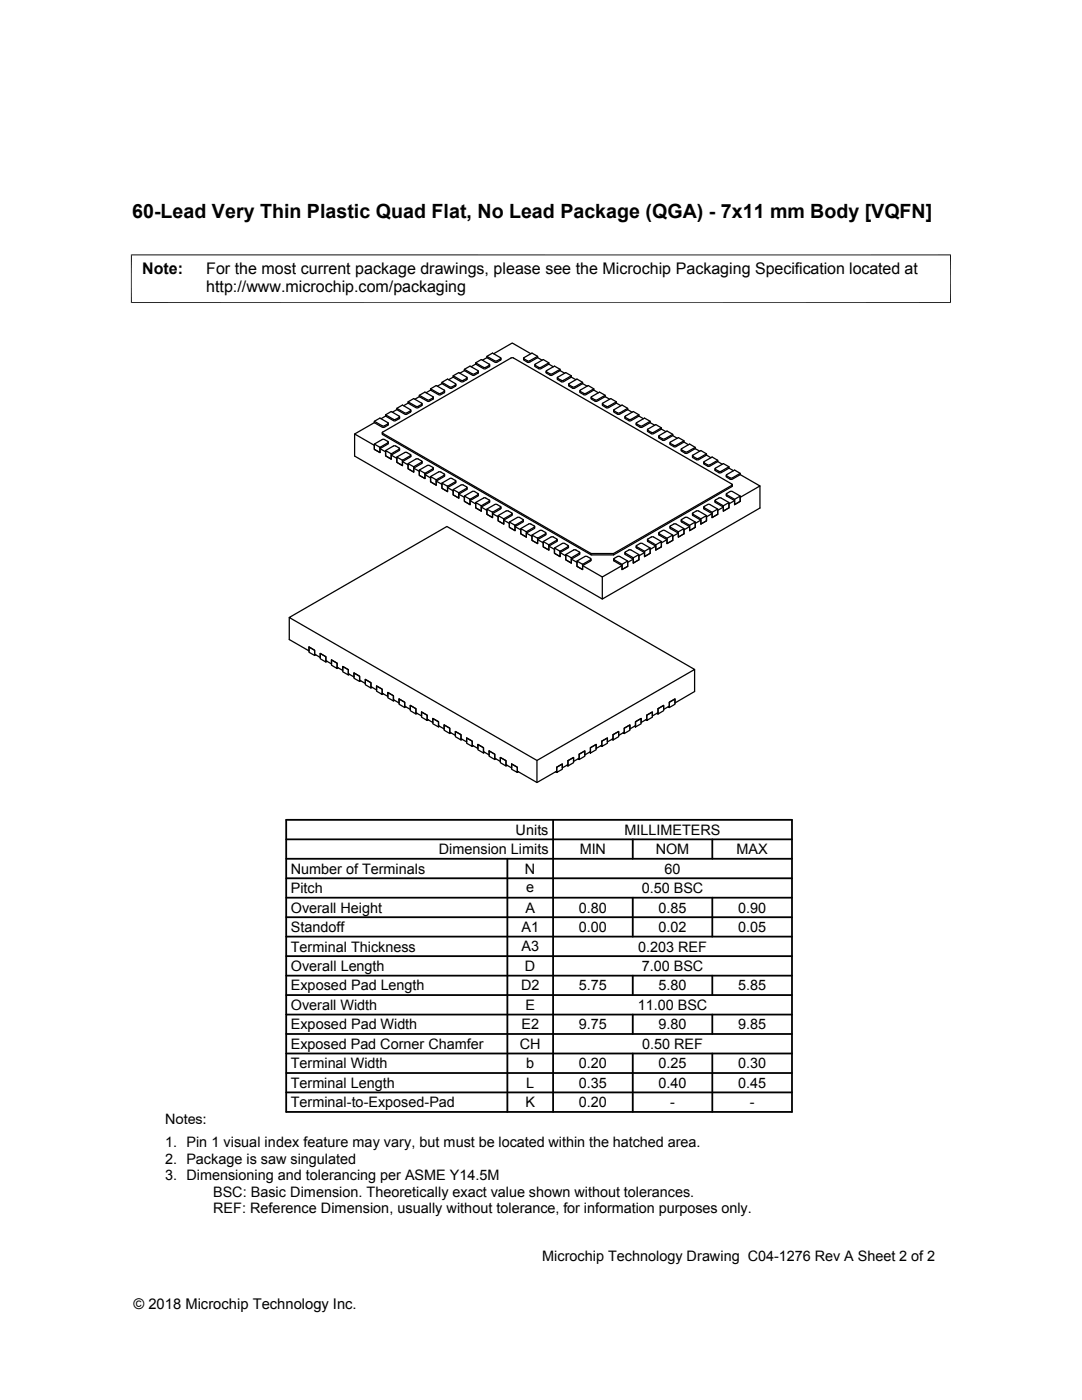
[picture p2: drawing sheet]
<svg xmlns="http://www.w3.org/2000/svg" width="216mm" height="279mm" viewBox="0 0 216 279" stroke-linecap="round" stroke-linejoin="round" font-family="sans-serif">
<g fill="none" stroke="#000" stroke-width=".25">
<path d="M83.7 78.9l1.8 1 1-.6-1.7-1-1.1 .6v.3M83.7 79.2l-.9 .5M83.7 79.2l1.7 .9 1-.4 .1-.4M85.9 77.6l1.7 .9h.3l.8-.5-1.7-1.1-1.1 .7v.3M85.9 77.9l-.9 .5M85.9 77.9l1.8 .9 .9-.4 .1-.4M88.2 76.3l1.6 .9h.3l.9-.5-1.7-1.1-1.1 .7v.3M88.2 76.6l-.9 .5M88.2 76.6l1.7 .9h.2l.8-.5 .1-.3M90.4 75l1.8 1 1-.6v-.1l-1.7-.9-1.1 .6v.3M90.4 75.3l-.9 .5M90.4 75.3l1.7 .9h.3l.8-.6"/>
<path d="M92.7 73.7l1.8 1 1-.6-1.7-1-1.1 .6v.3M92.7 74l-.9 .5M92.7 74l1.7 .9 1-.4 .1-.4M93.2 75.4v.2M94.9 72.4l1.7 1 .3-.1 .8-.5-1.7-1-1.1 .6v.3M94.9 72.7l-.9 .5M94.9 72.7l1.7 .9 1.1-.5v-.3M97.2 71.1l1.8 1 .9-.6-1.6-1-1.1 .6v.3M97.2 71.4l-.9 .5M97.2 71.4l1.6 .9h.4l.7-.5v-.3M98.5 70.6l3.7-2.1 3.7 2.1M107.3 71.4l.9 .5"/>
<path d="M107.3 71.1l-1.8 1-1-.6 1.7-1 1.1 .6v.3M107.3 71.4l-1.8 .9-.9-.4-.1-.4M109.5 72.4l-1.7 1-.3-.1-.8-.5 1.7-1 1.1 .6v.3M109.5 72.7l.9 .5M109.5 72.7l-1.8 .9-.9-.4-.1-.4M111.8 73.7l-1.8 1-1-.6 1.6-1 1.2 .6v.3M111.8 74l.9 .5M111.8 74l-1.9 .9-.9-.4v-.4M114 75l-1.8 1-1-.6 1.7-1 1.1 .6v.3M114 75.3l.9 .5M114 75.3l-1.7 .9-1-.4-.1-.4M116.2 76.3l-1.6 .9h-.3l-.8-.5 1.6-1.1 1.1 .7v.3"/>
<path d="M116.2 76.6l1 .5M116.2 76.6l-1.6 .9h-.3l-.8-.5v-.3M118.5 77.6l-1.7 .9h-.3l-.8-.5 1.7-1.1 1.1 .7v.3M118.5 77.9l.9 .5M118.5 77.9l-1.8 .9-1-.5v-.3M120.8 78.9l-1.9 1-.9-.6 1.6-1 1.2 .6v.3M120.8 79.2l.8 .5M120.8 79.2l-1.9 .9-.9-.5v-.3M70.8 86.6v4.4l49.4 28.5 31.4-18.1v-4.4M74.7 84.1l1.8 1 1-.6-1.7-1.1-1.1 .7v.2M74.7 88.6l1.6-.9h.4l.7 .4v.3l-1.6 .9v1l-1.1-.6v-1.1l1.1 .7M74.7 84.3l1.7 1 1-.5 .1-.3"/>
<path d="M74.7 84.3l-3.9 2.3 3.9 2.3v.8l1.1 .6v-.8l1.6-.9 .1-.4M75.8 89.5l1.1 .7v.8l1.2 .6v-.8l1.6-.9v-.4M76.3 86.4l.1 .3 41.6 24h4.4l23.6-13.6 .1-.4M76.9 82.8l1.8 1 1-.6-1.6-1.1-1.2 .7v.2M76.9 89.9l1.7-.9h.3l.8 .5v.1l-1.6 1v1l-1.2-.6v-1.1l1.2 .7M76.9 83l-.9 .6M76.9 83l1.8 1 1-.5v-.3M78.1 90.8l1.1 .7v.8l1.1 .6v-.8l1.6-.9 .1-.4M79.2 81.5l1.7 .9h.3l.8-.5-1.7-1.1-1.1 .7v.2M79.2 91.2l1.6-.9h.4l.7 .4v.2l-1.6 1v1l-1.1-.6v-1.1l1.1 .7M79.2 81.7l-.9 .6M79.2 81.7l1.7 1 1-.4 .1-.4"/>
<path d="M80.3 92.1l1.1 .7v.8l1.2 .6v-.8l1.6-.9v-.4M81.4 80.2l1.8 1 1-.6-1.7-1.1-1.1 .7v.3M81.4 92.5l1.8-1 1 .6v.1l-1.7 1v1l-1.1-.6v-1.1l1.1 .7M81.4 80.5l-.9 .5M81.4 80.5l1.7 .9h.4l.7-.5v-.3M82.6 93.4l1.1 .7v.8l1.1 .6v-.8l1.6-.9 .1-.4M83.7 93.8l1.6-.9h.4l.7 .4v.3l-1.6 .9v1l-1.1-.6v-1.1l1.1 .7M84.8 94.7l1.1 .7v.8l1.1 .6v-.8l1.6-.9 .1-.4M85.9 95.1l1.6-.9h.4l.8 .4v.2l-1.7 1v1l-1.1-.6v-1.1l1.1 .7M87 96l1.2 .7v.8l1.1 .6v-.8l1.6-.9 .1-.4M88.2 96.4l1.8-1 .9 .5v.2l-1.6 .9v1.1l-1.1-.6v-1.1l1.1 .6M89.3 97.3l1.1 .7v.8l1.1 .6v-.8l1.7-.9v-.4"/>
<path d="M90.4 97.7l1.6-.9h.4l.8 .4-.1 .3-1.6 .8v1.1l-1.1-.6v-1.1l1.1 .6M91.5 98.6l1.2 .7v.8l1.1 .6v-.8l1.6-.9 .1-.4M92.7 99l1.6-1 .3 .1 .8 .4v.2l-1.6 1v1l-1.1-.6v-1.1l1.1 .7M93.8 99.9l1.1 .7v.7l1.1 .7v-.8l1.6-.9 .1-.4M123 80.2l-1.8 1-1-.6 1.7-1.1 1.1 .7v.3M123 80.5l.9 .5M123 80.5l-1.8 .9-.9-.4-.1-.4M125.2 81.5l-1.6 .9h-.4l-.8-.5 1.7-1.1 1.1 .7v.2M125.2 81.7l.9 .6M125.2 81.7l-1.6 1h-.3l-.8-.4-.1-.4M127.5 82.8l-1.8 .9-1-.5 1.7-1.1 1.1 .7v.2M127.5 83l.9 .6"/>
<path d="M127.5 83l-1.9 1-.8-.5-.1-.3M129.7 84.1l-1.8 1-1-.6 1.7-1.1 1.1 .7v.2M129.7 84.3l.9 .6M129.7 84.3l-1.7 1-1-.5-.1-.3M132 85.4l-1.6 .9h-.4l-.8-.5 1.7-1.1 1.1 .7v.2M132 85.6l.9 .5M132 85.6l-1.7 1h-.3l-.8-.5v-.3M134.2 86.7l-1.7 .9h-.3l-.8-.5 1.7-1.1 1.1 .7v.2M134.2 86.9l.9 .6M134.2 86.9l-1.7 1-1-.5-.1-.3M136.5 88.2l.9 .6M136.5 88l-1.8 .9-1-.5 1.7-1.1 1.1 .7v.2"/>
<path d="M136.5 88.2l-1.9 1-.8-.4-.1-.4M138.7 89.5l.9 .5M138.7 89.3l-1.8 .9-1-.5 1.7-1.1 1.1 .7v.2M138.7 89.5l-1.8 1-.9-.5-.1-.3M141 90.8l.9 .6M141 90.6l-1.7 .9h-.4l-.7-.5 1.6-1.1 1.2 .7v.2M141 90.8l-1.7 1h-.3l-.8-.5v-.3M143.2 92.1l.9 .5M143.2 91.9l-1.8 .9-1-.6 1.7-1 1.1 .7v.2M143.2 92.1l-1.8 1-.9-.5-.1-.4M145.5 93.4l.9 .5M145.5 93.2l-1.8 .9-1-.5 1.6-1.1 1.2 .7v.2"/>
<path d="M145.5 93.4l-1.9 1-.9-.5v-.3M146.6 99.7l1.1-.7v1.1l-1.1 .6zM146.6 99.9l-1.1 .7v.7l-1.2 .7v-.8l-1.6-.9v-.4M147.7 99l-1.7-1-.3 .1-.7 .4v.2l1.6 1M147.7 94.7l3.9 2.3-3.9 2.3v.8l-1.1 .6v-.8l-1.6-.9-.1-.4M147.7 94.5l-1.6 .9h-.4l-.8-.6 1.7-1 1.1 .7v.2M147.7 94.7l-1.6 1h-.3l-.8-.5-.1-.4M94.9 100.3l1.6-.9h.4l.7 .4v.2l-1.6 .9v1.1l-1.1-.7v-1l1.1 .6M96 101.2l1.2 .7v.7l1.1 .7v-.8l1.6-.9v-.4M97.2 101.6l1.8-1 .9 .5v.2l-1.6 .9v1.1l-1.1-.7v-1l1.1 .6M98.3 102.5l1.1 .6v.8l1.1 .7v-.8l1.6-.9 .1-.4M99.4 102.9l1.7-1 .3 .1 .8 .4-.1 .2-1.6 .9v1.1l-1.1-.7v-1l1.1 .6"/>
<path d="M100.5 103.8l1.1 .7v.7l1.2 .7v-.8l1.6-1v-.3M101.6 104.2l1.7-1 .3 .1 .8 .4v.2l-1.6 .9v1.1l-1.2-.7v-1l1.2 .6M102.8 105.1l1.1 .6v.8l1.1 .7v-.8l1.6-.9 .1-.4M103.9 105.5l1.8-1 .9 .5v.2l-1.6 .9v1.1l-1.1-.7v-1l1.1 .6M105 106.4l1.2 .6v.8l1.1 .7v-.8l1.6-.9v-.4M106.2 106.8l1.7-1 1 .5-.1 .2-1.5 .9v1.1l-1.1-.7v-1l1.1 .6M107.3 107.7l1.1 .6v.8l1.1 .7v-.8l1.6-.9 .1-.4M108.4 108.1l1.7-1h.3l.7 .5v.2l-1.6 .9v1.1l-1.1-.7v-1l1.1 .6M109.5 109l1.1 .6v.8l1.2 .7v-.8l1.6-1v-.3M110.6 109.4l1.7-1 .4 .1 .7 .4v.2l-1.6 .9v1.1l-1.2-.7v-1l1.2 .6M111.8 110.3l1.1 .6v.8l1.1 .7v-.8l1.6-.9 .1-.4M112.9 110.7l1.8-1 1 .5v.2l-1.7 .9v1.1l-1.1-.7v-1l1.1 .6"/>
<path d="M114 111.6l1.1 .6v.8l1.1 .7v-.8l1.6-.9 .1-.4M115.1 112l1.7-1h.3l.8 .5-.1 .2-1.6 .9v1.1l-1.1-.7v-1l1.1 .6M116.2 112.9l4 2.2 3.9-2.2M120.2 115.1v4.4M122.4 110.5l23.6-13.6 .1-.3-43.8-25.2-26 14.9 .1 .2 41.5 23.9 4.5 .1v.2M124.1 112.6l1.1-.6v1l-1.1 .7zM125.2 112l-1.6-1-.4 .1-.7 .4 .1 .2 1.5 .9M126.4 111.6l-1.2 .6v.8l-1.1 .7v-.8l-1.6-.9-.1-.4M126.4 111.3l1.1-.6v1l-1.1 .7zM127.5 110.7l-1.8-1-1 .5v.2l1.7 .9M128.6 110.3l-1.1 .6v.8l-1.1 .7v-.8l-1.6-.9-.1-.4M128.6 110l1.1-.6v1l-1.1 .7z"/>
<path d="M129.7 109.4l-1.6-1h-.3l-.8 .5v.2l1.6 .9M130.9 109l-1.2 .6v.8l-1.1 .7v-.8l-1.6-1-.1-.3M130.9 108.7l1.1-.6v1l-1.1 .7zM132 108.1l-1.7-1h-.3l-.8 .5v.2l1.7 .9M133.1 107.7l-1.1 .6v.8l-1.1 .7v-.8l-1.7-.9v-.4M133.1 107.4l1.1-.6v1l-1.1 .7zM134.2 106.8l-1.8-1-.9 .5v.2l1.6 .9M135.4 106.4l-1.2 .6v.8l-1.1 .7v-.8l-1.6-1-.1-.3M135.4 106.1l1.1-.6v1l-1.1 .7zM136.5 105.5l-1.8-1-1 .5v.2l1.7 .9M137.6 105.1l-1.1 .6v.8l-1.1 .7v-.8l-1.6-.9-.1-.4M137.6 104.8l1.1-.6v1l-1.1 .7z"/>
<path d="M138.7 104.2l-1.6-1-.4 .1-.8 .5 1.7 1M139.8 103.8l-1.1 .7v.7l-1.1 .7v-.8l-1.6-.9-.1-.4M139.8 103.5l1.2-.6v1l-1.2 .7zM141 102.9l-1.7-1-.4 .1-.7 .4 .1 .2 1.5 .9M142.1 102.2l1.1-.6v1l-1.1 .7zM142.1 102.5l-1.1 .6v.8l-1.2 .7v-.8l-1.6-.9v-.4M143.2 101.6l-1.8-1-1 .5v.2l1.7 .9M144.3 100.9l1.2-.6v1l-1.2 .7zM144.3 101.2l-1.1 .7v.7l-1.1 .7v-.8l-1.6-.9-.1-.4M145.5 100.3l-1.7-.9h-.3l-.8 .4v.2l1.6 .9M57.7 123.2l31.5-18.1 49.4 28.5-31.5 18.2zM57.7 123.2v4.4l4 2.3v-.8l1.1 .7v.8l1.1 .6v-.8l1.1 .7v.7l1.1 .7v-.8l1.2 .7v.8l1.1 .6v-.8l1.1 .6v.9l1.1 .6v-.8l1.2 .7v.7l1.1 .7v-.8l1.1 .6v.8l1.1 .7v-.8l1.2 .6v.8l1.1 .7v-.8l1.1 .7v.7l1.1 .7v-.8l1.2 .6v.8l1.1 .7v-.8l1.1 .6v.8l1.1 .7v-.8l1.1 .6v.8l1.2 .7v-.8l1.1 .6v.8l1.1 .7v-.8l1.1 .6v.8l1.2 .7v-.8l1.1 .6v.8l1.1 .7v-.8l1.1 .6v.8l1.2 .7v-.8l1.1 .6v.8l1.1 .7v-.8l1.1 .6v.8l1.1 .7v-.8l1.2 .6v.8l1.1 .6v-.7l1.1 .6v.8l3.9 2.3 4-2.3v-.8l1.1-.6v.7l1.1-.6v-.8l1.1-.6v.8l1.2-.7v-.8l1.1-.6v.8l1.1-.7v-.8l1.2-.6v.8l1.1-.7v-.8l1.1-.6v.8l1.1-.7v-.8l1.1-.6v.8l1.2-.7v-.8l1.1-.6v.8l1.1-.7v-.8l1.1-.6v.8l1.2-.7v-.8l1.1-.6v.8l1.1-.7v-.8l1.1-.6v.8l1.2-.7v-.8l1.1-.6v.8l3.9-2.3v-4.4"/>
<path d="M61.7 129.1l1.1 .7v1l-1.1-.6zM63 130.7l-.2 .1M63.9 130.4l1.1 .7v1l-1.1-.6zM65.3 132l-.3 .1M66.1 131.7l1.2 .7v1l-1.2-.6zM67.5 133.3l-.2 .1M68.4 133l1.1 .6v1.1l-1.1-.6zM69.7 134.6l-.2 .1M70.6 134.3l1.2 .7v1l-1.2-.6zM72 135.9l-.2 .1M72.9 135.6l1.1 .6v1.1l-1.1-.6zM74.2 137.2l-.2 .1"/>
<path d="M75.1 136.9l1.2 .6v1.1l-1.2-.7zM76.5 138.5l-.2 .1M77.4 138.2l1.1 .7v1l-1.1-.6zM78.7 139.8l-.2 .1M79.6 139.5l1.2 .6v1.1l-1.2-.7zM81 141.1l-.2 .1M81.9 140.8l1.1 .6v1.1l-1.1-.7zM83.2 142.4l-.2 .1M84.1 142.1l1.1 .6v1.1l-1.1-.7zM85.5 143.7l-.3 .1M86.4 143.4l1.1 .6v1.1l-1.1-.7zM87.7 144.9l-.2 .2"/>
<path d="M88.6 144.7l1.1 .6v1.1l-1.1-.7zM90 146.3l-.3 .1M90.9 146l1.1 .6v1.1l-1.1-.7zM92.2 147.6l-.2 .1M93.1 147.3l1.1 .6v1.1l-1.1-.7zM94.5 148.8l-.3 .2M95.4 148.6l1.1 .6v1.1l-1.1-.7zM96.7 150.1l-.2 .2M97.6 149.9l1.1 .6v1.1l-1.1-.7zM99 151.4l-.3 .2M99.8 151.2l1.2 .6v1.1l-1.2-.7zM101.2 152.7l-.2 .2"/>
<path d="M102.1 152.5l1.1 .6v1.1l-1.1-.7zM103.4 154l-.2 .2M107.1 151.8v4.4M110.8 154l.3 .2v-1.1l1.1-.6v1l-1.1 .7M113.1 152.7l.2 .2v-1.1l1.1-.6v1l-1.1 .7M115.4 151.4l.2 .2v-1.1l1.1-.6v1l-1.1 .7M117.6 150.1l.2 .2v-1.1l1.2-.6v1l-1.2 .7M119.8 148.8l.3 .2v-1.1l1.1-.6v1l-1.1 .7M122.1 147.6l.2 .1v-1.1l1.1-.6v1l-1.1 .7M124.3 146.3l.3 .1v-1.1l1.1-.6v1l-1.1 .7M126.6 144.9l.2 .2v-1.1l1.1-.6v1l-1.1 .7M128.8 143.7l.3 .1v-1.1l1.1-.6v1l-1.1 .7"/>
<path d="M131.1 142.4l.2 .1v-1.1l1.1-.6v1l-1.1 .7M133.3 141.1l.3 .1v-1.1l1.1-.6v1l-1.1 .7"/>
</g>
<path d="M26.1 50.9h163.7M26.2 50.8v9.7M189.7 50.8v9.7M26.1 60.4h163.7" fill="none" stroke="#000" stroke-width=".2"/>
<g fill="none" stroke="#000" stroke-width=".36">
<path d="M57.1 179.2h100.9M57.1 175.3h100.9M57.1 171.4h100.9M57.1 167.5h100.9M57.1 163.6h100.9v58.3h-100.9zM101.2 171.4v50.5M110.4 163.6v58.3M126.3 167.5v3.9M126.3 179.2v7.7M142.1 167.5v3.9M142.1 179.2v7.7M57.1 183h100.9"/>
<path d="M57.1 194.7h100.9M57.1 190.8h100.9M57.1 186.9h100.9M57.1 198.6h100.9M126.3 194.7v3.9M142.1 194.7v3.9M57.1 214.1h100.9M57.1 202.5h100.9M57.1 206.4h100.9M57.1 218h100.9M57.1 210.2h100.9M126.3 202.5v3.9"/>
<path d="M126.3 210.2v11.7M142.1 202.5v3.9M142.1 210.2v11.7"/>
</g>
<text font-size="3.9" x="26.4" y="43.5">60-Lead Very Thin Plastic Quad Flat, No Lead Package (QGA) - 7x11 mm Body [VQFN]</text>
<g font-size="3.2">
<text x="28.4" y="54.6">Note:</text>
<text x="41.1" y="58.3">http://www.microchip.com/packaging</text>
<text x="41.1" y="54.6">For the most current package drawings, please see the Microchip Packaging Specification located at</text>
</g>
<g font-size="2.9">
<text x="102.9" y="166.6">Units</text>
<text x="124.6" y="166.6">MILLIMETERS</text>
<text x="87.6" y="170.5">Dimension Limits</text>
<text x="115.7" y="170.5">MIN</text>
<text x="130.8" y="170.5">NOM</text>
<text x="147" y="170.5">MAX</text>
<text x="58" y="174.4">Number of Terminals</text>
<text x="58" y="178.2">Pitch</text>
<text x="104.8" y="174.4">N</text>
<text x="105" y="178">e</text>
<text x="128" y="178.2">0.50 BSC</text>
<text x="132.6" y="174.4">60</text>
<text x="58" y="182.1">Overall Height</text>
<text x="104.8" y="182.1">A</text>
<text x="115.5" y="182.1">0.80</text>
<text x="131.4" y="182.1">0.85</text>
<text x="147.3" y="182.1">0.90</text>
<text x="58" y="189.9">Terminal Thickness</text>
<text x="58" y="186">Standoff</text>
<text x="104.1" y="186">A1</text>
<text x="104.1" y="189.9">A3</text>
<text x="115.5" y="186">0.00</text>
<text x="127.3" y="189.9">0.203 REF</text>
<text x="131.4" y="186">0.02</text>
<text x="147.3" y="186">0.05</text>
<text x="58" y="193.8">Overall Length</text>
<text x="58" y="197.7">Exposed Pad Length</text>
<text x="104" y="197.7">D2</text>
<text x="104.8" y="193.8">D</text>
<text x="115.5" y="197.7">5.75</text>
<text x="128" y="193.8">7.00 BSC</text>
<text x="131.4" y="197.7">5.80</text>
<text x="147.3" y="197.7">5.85</text>
<text x="58" y="201.6">Overall Width</text>
<text x="104.8" y="201.6">E</text>
<text x="127.3" y="201.6">11.00 BSC</text>
<text x="58" y="205.4">Exposed Pad Width</text>
<text x="58" y="209.3">Exposed Pad Corner Chamfer</text>
<text x="103.7" y="209.3">CH</text>
<text x="104" y="205.4">E2</text>
<text x="115.5" y="205.4">9.75</text>
<text x="128.1" y="209.3">0.50 REF</text>
<text x="131.4" y="205.4">9.80</text>
<text x="147.3" y="205.4">9.85</text>
<text x="58" y="213.2">Terminal Width</text>
<text x="105" y="213.2">b</text>
<text x="115.5" y="213.2">0.20</text>
<text x="131.4" y="213.2">0.25</text>
<text x="147.3" y="213.2">0.30</text>
<text x="58" y="217.1">Terminal Length</text>
<text x="58" y="221">Terminal-to-Exposed-Pad</text>
<text x="104.8" y="221">K</text>
<text x="105" y="217.1">L</text>
<text x="115.5" y="217.1">0.35</text>
<text x="115.5" y="221">0.20</text>
<text x="131.4" y="217.1">0.40</text>
<text x="133.7" y="221">-</text>
<text x="147.3" y="217.1">0.45</text>
<text x="149.6" y="221">-</text>
<text x="32.9" y="224.3">Notes:</text>
<text x="32.9" y="228.9">1. Pin 1 visual index feature may vary, but must be located within the hatched area.</text>
<text x="32.9" y="232.2">2. Package is saw singulated</text>
<text x="32.9" y="235.5">3. Dimensioning and tolerancing per ASME Y14.5M</text>
<text x="42.5" y="238.8">BSC: Basic Dimension. Theoretically exact value shown without tolerances.</text>
<text x="42.5" y="242.2">REF: Reference Dimension, usually without tolerance, for information purposes only.</text>
<text x="108.2" y="251.7">Microchip Technology Drawing C04-1276 Rev A Sheet 2 of 2</text>
<text x="26.6" y="261.3">© 2018 Microchip Technology Inc.</text>
</g>
</svg>
